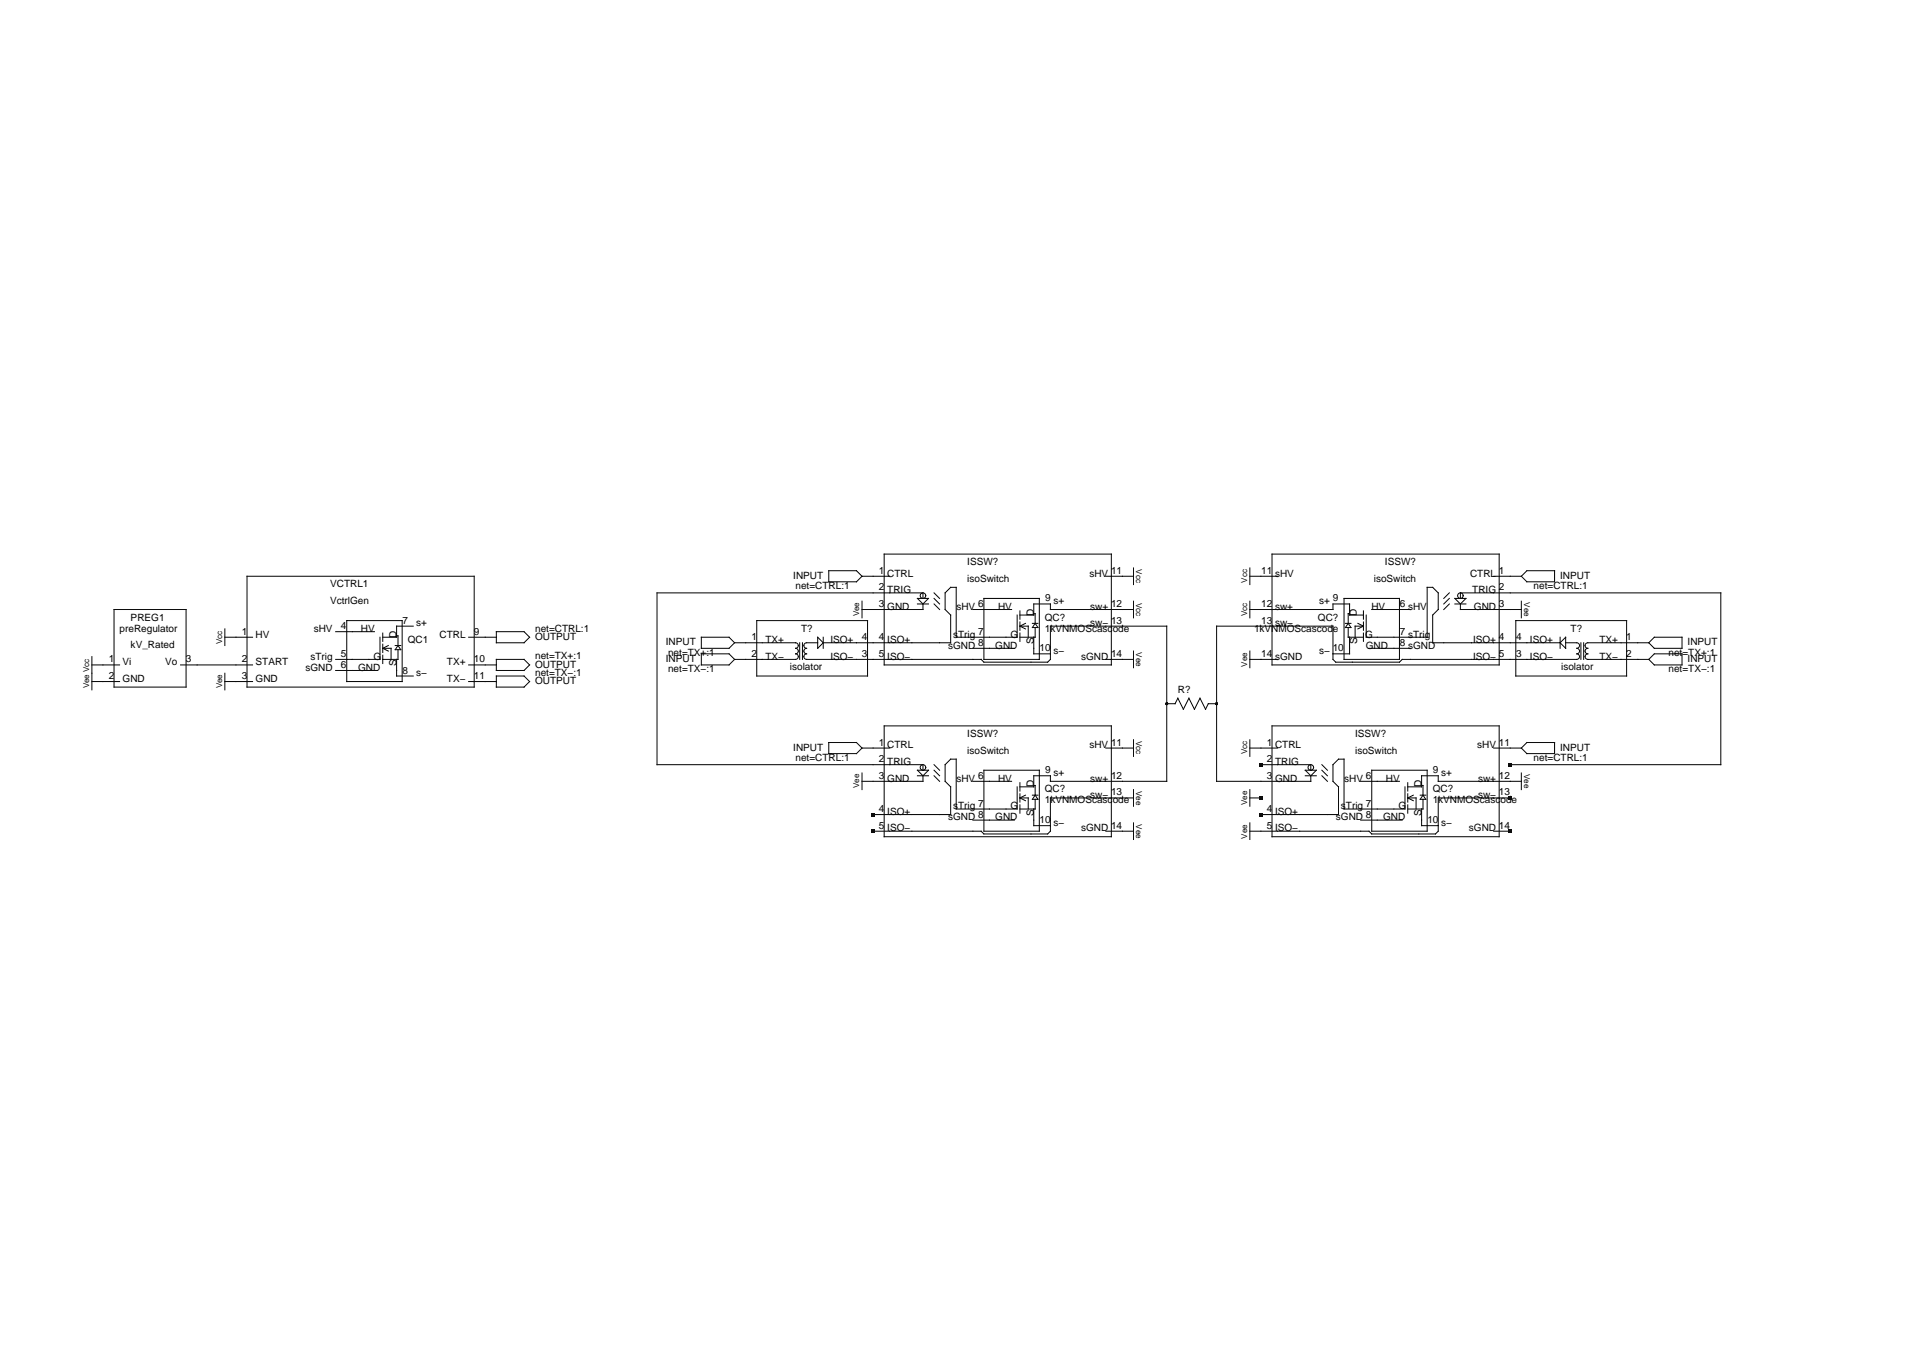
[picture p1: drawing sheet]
<svg xmlns="http://www.w3.org/2000/svg" width="297mm" height="210mm" viewBox="0 0 297 210" stroke-linecap="round" stroke-linejoin="round" font-family="sans-serif">
<g fill="none" stroke="#000" stroke-width=".15">
<path d="M17.7 94.4h11.1v12h-11.1zM34.8 98.7h4.3M34.8 97.4v2.6M38.3 89.3h35.2v17.1h-35.2zM52 97.9h6M53.7 96.1h8.6v9.5h-8.6zM58.9 98.7v3.4h-6.9M59.3 98.1v1.3M59.3 99.8v1.3M61.5 98.5h.2v1.5M64 97h-2.5v1.7h-2.2M72.6 98.7h4.3"/>
<path d="M76.9 97.9h4.3l.9 .8-.9 .9h-4.3zM108.7 98.7h4.3l.8 .9-.8 .8h-4.3zM113.8 99.6h9.5a.43 .43 0 0 1 .4 .4 .43 .43 0 0 1-.4 .4 .43 .43 0 0 1 .4 .5 .43 .43 0 0 1-.4 .4 .43 .43 0 0 1 .4 .4 .43 .43 0 0 1-.4 .4h-9.5M117.3 96.1h17.1v8.6h-17.1zM123.9 99.6v2.5M124.3 99.6v2.5M126.7 99.6h-1.7a.43 .43 0 0 0-.4 .4 .43 .43 0 0 0 .4 .4 .43 .43 0 0 0-.4 .5 .43 .43 0 0 0 .4 .4 .43 .43 0 0 0-.4 .4 .43 .43 0 0 0 .4 .4h27l.5 .5h9.8l.5-.5v-5.1h18v24h-18v-.8h-2.6v1.7h-2.2M126.7 98.7l.9 .9-.9 .8zM127.6 98.7v1.7M128.4 88.4h4.3l.9 .9-.9 .8h-4.3zM133.6 89.3h4.3M133.6 93.1v2.6"/>
<path d="M137 85.8h35.2v17.2h-35.2zM142.2 93.6h1.7M142.2 92.7h1.7l-.9 .9zM143 93.6v.8h-9.4M143 92.7v-.9h-41.2v26.7h41.2v.8M144.7 91.8l.9 .9M144.7 92.7l.9 .9M144.7 93.6l.9 .8M150.7 94.4h6M152.5 92.7h8.5v9.4h-8.5zM157.6 95.3v3.4h-9.4v-7.7h-.9l-.9 .8v2.6l.9 .9v4.3h-19.7M158 97h1.3v1.7"/>
<path d="M158 94.6v1.3M158 96.4v1.2M158 98.1v1.3M158 97l.9 .4M158.9 96.6l-.9 .4M160 96.6h.8M160.2 98.7v2.6h2.6M160.2 95.1h.2v1.5M160.4 97.2v1.5h-2.4M160.4 96.6l.4 .6h-.8zM171.3 89.3h4.3M175.6 94.4h-12.8v-.8h-2.6v1.7h-2.2"/>
<path d="M175.6 88v2.6M175.6 93.1v2.6M193.7 89.3h4.3M193.7 94.4h12.8v-.8h2.6v1.7h2.2M193.7 88v2.6M193.7 93.1v2.6M197.1 85.8h35.2v17.2h-35.2zM208.3 92.7h8.5v9.4h-8.5zM208.5 96.6h.8M208.9 97.2v1.5h2.4M208.9 96.6l.4 .6h-.8zM209.1 98.7v2.6h-2.6"/>
<path d="M209.1 95.1h-.2v1.5M210.4 96.6l.9 .4M211.3 97h-1.3v1.7M211.3 94.6v1.3M211.3 96.4v1.2M211.3 98.1v1.3M211.3 97l-.9 .4M211.7 95.3v3.4h9.4v-7.7h.9l.9 .8v2.6l-.9 .9v4.3h19.7M212.6 94.4h6M224.6 91.8l-.9 .9M224.6 92.7l-.9 .9M224.6 93.6l-.9 .8"/>
<path d="M225.4 93.6h1.7M225.4 92.7h1.7l-.8 .9zM226.3 93.6v.8h9.4M226.3 92.7v-.9h40.3v26.7h-32.6M231.4 89.3h4.3M234.9 96.1h17.1v8.6h-17.1zM235.7 93.1v2.6M236.6 88.4h4.3v1.7h-4.3l-.9-.8zM241.7 98.7v1.7M242.6 99.6h1.7a.43 .43 0 0 1 .4 .4 .43 .43 0 0 1-.4 .4 .43 .43 0 0 1 .4 .5 .43 .43 0 0 1-.4 .4 .43 .43 0 0 1 .4 .4 .43 .43 0 0 1-.4 .4h-27l-.5 .5h-9.8l-.5-.5v-5.1h-18v24h14.6v-.8M242.6 98.7v1.7l-.9-.8zM245 99.6v2.5"/>
<path d="M245.4 99.6v2.5M255.5 99.6h-9.5a.43 .43 0 0 0-.4 .4 .43 .43 0 0 0 .4 .4 .43 .43 0 0 0-.4 .5 .43 .43 0 0 0 .4 .4 .43 .43 0 0 0-.4 .4 .43 .43 0 0 0 .4 .4h9.5M256.3 98.7h4.3v1.7h-4.3l-.8-.8zM14.2 103h4.3M14.2 105.6h4.3M14.2 101.7v5.2M28 103h11.1M34.8 105.6h4.3M34.8 104.3v2.6M52 103.9h6.4M59.3 101.5v1.3M59.3 100.4h1.3v1.7"/>
<path d="M59.3 100.4l.9 .5M60.2 100l-.9 .4M61.2 100h.9M61.5 102.1v2.6h2.5M61.7 100.6v1.5h-2.4M61.7 100l.4 .6h-.9zM72.6 103h4.3M72.6 105.6h4.3M76.9 102.1h4.3l.9 .9-.9 .9h-4.3zM76.9 104.7h4.3l.9 .9-.9 .8h-4.3zM108.7 101.3h4.3l.8 .8-.8 .9h-4.3zM128.4 115h4.3l.9 .9-.9 .8h-4.3z"/>
<path d="M133.6 119.7v2.6M133.6 115.9h4.3M137 112.4h35.2v17.2h-35.2zM142.2 119.3h1.7l-.9 .9zM144.7 118.5l.9 .8M144.7 119.3l.9 .9M150.7 100.4h6.5M152.5 119.3h8.5v9.5h-8.5zM171.3 102.1h4.3M171.3 115.9h4.3M175.6 100.9v2.5M175.6 114.6v2.6"/>
<path d="M180.8 109h1.3M182.5 108.2l.9 1.7 .8-1.7 .9 1.7 .8-1.7 .9 1.7 .4-.9h1.3M182.5 108.2l-.4 .8M193.7 102.1h4.3M193.7 115.9h4.3M193.7 100.9v2.5M193.7 114.6v2.6M195.4 118.5h7.7v.8M197.1 112.4h35.2v17.2h-35.2zM202.2 119.3h1.8l-.9 .9zM204.8 118.5l.9 .8M204.8 119.3l.9 .9"/>
<path d="M212.1 100.4h6.5M212.6 119.3h8.5v9.5h-8.5zM231.4 115.9h4.3M235.7 119.7v2.6M236.6 115h4.3v1.7h-4.3l-.9-.8zM256.3 101.3h4.3v1.7h-4.3l-.8-.9zM142.2 120.2h1.7M143 120.2v.8h-9.4M144.7 120.2l.9 .8M150.7 121h6M150.7 127h6.5M157.6 121.9v3.4h-9.4v-7.7h-.9l-.9 .9v2.5l.9 .9v4.3h-12"/>
<path d="M158 123.6h1.3v1.7M158 121.2v1.3M158 123v1.3M158 124.7v1.3M158 123.6l.9 .4M158.9 123.2l-.9 .4M160 123.2h.8M160.2 125.3v2.6h2.6M160.2 121.7h.2v1.5M160.4 123.8v1.5h-2.4M160.4 123.2l.4 .6h-.8zM171.3 128.8h4.3"/>
<path d="M175.6 122.3v2.6M175.6 127.5v2.5M175.6 123.6h-12.8v5.2l-.5 .4h-9.8l-.5-.4h-16.7M193.7 123.6h1.7M193.7 122.3v2.6M193.7 127.5v2.5M202.2 120.2h1.8M204.8 120.2l.9 .8M210.8 121h6M210.8 127h6.5M217.7 121.9v3.4h-9.4v-7.7h-.9l-.9 .9v2.5l.9 .9v4.3h-12M218.1 123.6h1.3v1.7"/>
<path d="M218.1 121.2v1.3M218.1 123v1.3M218.1 124.7v1.3M218.1 123.6l.9 .4M219 123.2l-.9 .4M220.1 123.2h.8M220.3 125.3v2.6h2.6M220.3 121.7h.2v1.5M220.5 123.8v1.5h-2.4M220.5 123.2l.4 .6h-.8zM231.4 128.8h2.6M234 123.6h-11.1v5.2l-.5 .4h-9.8l-.5-.4h-18.4"/>
<path d="M235.7 121h-12.8v-.8h-2.6v1.7h-2.2"/>
<circle cx="143" cy="92.3" r=".43"/>
<circle cx="226.3" cy="92.3" r=".43"/>
<circle cx="143" cy="118.9" r=".43"/>
<circle cx="203.1" cy="118.9" r=".43"/>
</g>
<g fill="#000">
<path d="M195.1 118.2h.5v.5h-.5zM233.8 118.2h.5v.5h-.5zM135 125.9h.5v.5h-.5zM135 128.5h.5v.5h-.5zM195.1 123.4h.5v.5h-.5zM195.1 125.9h.5v.5h-.5zM233.8 128.5h.5v.5h-.5zM233.8 123.4h.5v.5h-.5z"/>
<circle cx="180.8" cy="109" r=".21"/>
<circle cx="188.5" cy="109" r=".21"/>
</g>
<g font-size="1.6">
<text x="122.9" y="89.7">INPUT</text>
<text x="136.2" y="88.9">1</text>
<text x="137.5" y="89.3">CTRL</text>
<text x="149.9" y="87.6">ISSW?</text>
<text x="168.8" y="89.3">sHV</text>
<text x="172.2" y="88.9">11</text>
<text x="195.4" y="88.9">11</text>
<text x="197.6" y="89.3">sHV</text>
<text x="214.6" y="87.6">ISSW?</text>
<text x="227.8" y="89.3">CTRL</text>
<text x="232.3" y="88.9">1</text>
<text x="241.7" y="89.7">INPUT</text>
<text x="51.2" y="91">VCTRL1</text>
<text x="51.2" y="93.6">VctrlGen</text>
<text x="123.3" y="91.3">net=CTRL:1</text>
<text x="136.2" y="91.5">2</text>
<text x="136.2" y="94">3</text>
<text x="137.5" y="91.9">TRIG</text>
<text x="137.5" y="94.5">GND</text>
<text x="148.2" y="94.5">sHV</text>
<text x="149.9" y="90.1">isoSwitch</text>
<text x="151.6" y="94">6</text>
<text x="154.6" y="94.5">HV</text>
<text x="160.2" y="95.4" transform="rotate(-90 160.2 95.4)">D</text>
<text x="161.9" y="93.2">9</text>
<text x="163.2" y="93.6">s+</text>
<text x="168.9" y="94.5">sw+</text>
<text x="172.2" y="94">12</text>
<text x="195.4" y="94">12</text>
<text x="197.6" y="94.5">sw+</text>
<text x="204.4" y="93.6">s+</text>
<text x="206.5" y="93.2">9</text>
<text x="210.3" y="95.4" transform="rotate(-90 210.3 95.4)">D</text>
<text x="212.5" y="94.5">HV</text>
<text x="212.9" y="90.1">isoSwitch</text>
<text x="216.9" y="94">6</text>
<text x="218.2" y="94.5">sHV</text>
<text x="228.1" y="91.9">TRIG</text>
<text x="228.4" y="94.5">GND</text>
<text x="232.3" y="91.5">2</text>
<text x="232.3" y="94">3</text>
<text x="237.6" y="91.3">net=CTRL:1</text>
<text x="18.5" y="97.9">preRegulator</text>
<text x="20.2" y="100.4">kV_Rated</text>
<text x="20.2" y="96.1">PREG1</text>
<text x="37.5" y="98.3">1</text>
<text x="39.6" y="98.8">HV</text>
<text x="48.6" y="97.9">sHV</text>
<text x="52.8" y="101.8">5</text>
<text x="52.8" y="97.5">4</text>
<text x="55.9" y="97.9">HV</text>
<text x="61.5" y="98.8" transform="rotate(-90 61.5 98.8)">D</text>
<text x="62.4" y="96.6">7</text>
<text x="63.2" y="99.6">QC1</text>
<text x="64.5" y="97">s+</text>
<text x="68.1" y="98.8">CTRL</text>
<text x="73.4" y="98.3">9</text>
<text x="82.9" y="97.9">net=CTRL:1</text>
<text x="82.9" y="99.1">OUTPUT</text>
<text x="103.2" y="100">INPUT</text>
<text x="103.5" y="101.6">net=TX+:1</text>
<text x="116.4" y="99.2">1</text>
<text x="116.4" y="101.8">2</text>
<text x="118.6" y="99.6">TX+</text>
<text x="124.1" y="97.9">T?</text>
<text x="128.7" y="99.6">ISO+</text>
<text x="133.5" y="99.2">4</text>
<text x="133.5" y="101.8">3</text>
<text x="136.2" y="99.2">4</text>
<text x="136.2" y="101.8">5</text>
<text x="137.5" y="99.6">ISO+</text>
<text x="146.9" y="100.5">sGND</text>
<text x="147.7" y="98.8">sTrig</text>
<text x="151.6" y="100">8</text>
<text x="151.6" y="98.3">7</text>
<text x="154.2" y="100.5">GND</text>
<text x="156.6" y="98.8">G</text>
<text x="160.2" y="99.7" transform="rotate(-90 160.2 99.7)">S</text>
<text x="161.1" y="100.9">10</text>
<text x="161.9" y="96.1">QC?</text>
<text x="161.9" y="97.9">1kVNMOScascode</text>
<text x="163.2" y="101.3">s−</text>
<text x="168.9" y="97">sw−</text>
<text x="172.2" y="101.8">14</text>
<text x="172.2" y="96.6">13</text>
<text x="194.3" y="97.9">1kVNMOScascode</text>
<text x="195.4" y="101.8">14</text>
<text x="195.4" y="96.6">13</text>
<text x="197.6" y="97">sw−</text>
<text x="204.2" y="96.1">QC?</text>
<text x="204.4" y="101.3">s−</text>
<text x="206.5" y="100.9">10</text>
<text x="210.3" y="99.7" transform="rotate(-90 210.3 99.7)">S</text>
<text x="211.5" y="98.8">G</text>
<text x="211.6" y="100.5">GND</text>
<text x="216.9" y="98.3">7</text>
<text x="216.9" y="100">8</text>
<text x="218.2" y="98.8">sTrig</text>
<text x="218.2" y="100.5">sGND</text>
<text x="228.2" y="99.6">ISO+</text>
<text x="232.3" y="99.2">4</text>
<text x="232.3" y="101.8">5</text>
<text x="234.9" y="99.2">4</text>
<text x="234.9" y="101.8">3</text>
<text x="237.1" y="99.6">ISO+</text>
<text x="243.4" y="97.9">T?</text>
<text x="247.8" y="99.6">TX+</text>
<text x="252" y="99.2">1</text>
<text x="252" y="101.8">2</text>
<text x="258.5" y="101.6">net=TX+:1</text>
<text x="261.5" y="100">INPUT</text>
<text x="16.9" y="102.6">1</text>
<text x="16.9" y="105.2">2</text>
<text x="19" y="103">Vi</text>
<text x="19" y="105.6">GND</text>
<text x="25.6" y="103">Vo</text>
<text x="28.8" y="102.6">3</text>
<text x="37.5" y="102.6">2</text>
<text x="37.5" y="105.2">3</text>
<text x="39.6" y="103">START</text>
<text x="39.6" y="105.6">GND</text>
<text x="47.3" y="103.9">sGND</text>
<text x="48.1" y="102.2">sTrig</text>
<text x="52.8" y="103.5">6</text>
<text x="55.5" y="103.9">GND</text>
<text x="57.8" y="102.2">G</text>
<text x="61.5" y="103.2" transform="rotate(-90 61.5 103.2)">S</text>
<text x="62.4" y="104.3">8</text>
<text x="64.5" y="104.8">s−</text>
<text x="69.3" y="103">TX+</text>
<text x="69.3" y="105.6">TX−</text>
<text x="73.4" y="102.6">10</text>
<text x="73.4" y="105.2">11</text>
<text x="82.9" y="102.1">net=TX+:1</text>
<text x="82.9" y="103.4">OUTPUT</text>
<text x="82.9" y="104.7">net=TX−:1</text>
<text x="82.9" y="106">OUTPUT</text>
<text x="103.2" y="102.6">INPUT</text>
<text x="103.5" y="104.1">net=TX−:1</text>
<text x="118.6" y="102.2">TX−</text>
<text x="122.4" y="103.9">isolator</text>
<text x="128.7" y="102.2">ISO−</text>
<text x="137.5" y="102.2">ISO−</text>
<text x="167.5" y="102.2">sGND</text>
<text x="182.5" y="107.3">R?</text>
<text x="197.6" y="102.2">sGND</text>
<text x="228.2" y="102.2">ISO−</text>
<text x="237.1" y="102.2">ISO−</text>
<text x="241.9" y="103.9">isolator</text>
<text x="247.8" y="102.2">TX−</text>
<text x="258.5" y="104.1">net=TX−:1</text>
<text x="261.5" y="102.6">INPUT</text>
<text x="122.9" y="116.3">INPUT</text>
<text x="123.3" y="117.9">net=CTRL:1</text>
<text x="136.2" y="118.1">2</text>
<text x="136.2" y="115.5">1</text>
<text x="137.5" y="118.5">TRIG</text>
<text x="137.5" y="115.9">CTRL</text>
<text x="149.9" y="114.2">ISSW?</text>
<text x="149.9" y="116.7">isoSwitch</text>
<text x="161.9" y="119.8">9</text>
<text x="168.8" y="115.9">sHV</text>
<text x="172.2" y="115.5">11</text>
<text x="196.3" y="118.1">2</text>
<text x="196.3" y="115.5">1</text>
<text x="197.6" y="118.5">TRIG</text>
<text x="197.6" y="115.9">CTRL</text>
<text x="210" y="114.2">ISSW?</text>
<text x="210" y="116.7">isoSwitch</text>
<text x="222" y="119.8">9</text>
<text x="228.9" y="115.9">sHV</text>
<text x="232.3" y="115.5">11</text>
<text x="237.6" y="117.9">net=CTRL:1</text>
<text x="241.7" y="116.3">INPUT</text>
<text x="136.2" y="120.6">3</text>
<text x="136.2" y="125.8">4</text>
<text x="137.5" y="121.1">GND</text>
<text x="147.7" y="125.4">sTrig</text>
<text x="148.2" y="121.1">sHV</text>
<text x="151.6" y="124.9">7</text>
<text x="151.6" y="120.6">6</text>
<text x="154.6" y="121.1">HV</text>
<text x="156.6" y="125.4">G</text>
<text x="160.2" y="122" transform="rotate(-90 160.2 122)">D</text>
<text x="161.9" y="122.8">QC?</text>
<text x="161.9" y="124.5">1kVNMOScascode</text>
<text x="163.2" y="120.2">s+</text>
<text x="168.9" y="121.1">sw+</text>
<text x="168.9" y="123.7">sw−</text>
<text x="172.2" y="120.6">12</text>
<text x="172.2" y="123.2">13</text>
<text x="196.3" y="120.6">3</text>
<text x="196.3" y="125.8">4</text>
<text x="197.6" y="121.1">GND</text>
<text x="207.8" y="125.4">sTrig</text>
<text x="208.3" y="121.1">sHV</text>
<text x="211.7" y="124.9">7</text>
<text x="211.7" y="120.6">6</text>
<text x="214.7" y="121.1">HV</text>
<text x="216.7" y="125.4">G</text>
<text x="220.3" y="122" transform="rotate(-90 220.3 122)">D</text>
<text x="222" y="122.8">QC?</text>
<text x="222" y="124.5">1kVNMOScascode</text>
<text x="223.3" y="120.2">s+</text>
<text x="229" y="121.1">sw+</text>
<text x="229" y="123.7">sw−</text>
<text x="232.3" y="120.6">12</text>
<text x="232.3" y="123.2">13</text>
<text x="136.2" y="128.4">5</text>
<text x="137.5" y="126.2">ISO+</text>
<text x="137.5" y="128.8">ISO−</text>
<text x="146.9" y="127.1">sGND</text>
<text x="151.6" y="126.7">8</text>
<text x="154.2" y="127.1">GND</text>
<text x="160.2" y="126.4" transform="rotate(-90 160.2 126.4)">S</text>
<text x="161.1" y="127.5">10</text>
<text x="163.2" y="127.9">s−</text>
<text x="167.5" y="128.8">sGND</text>
<text x="172.2" y="128.4">14</text>
<text x="196.3" y="128.4">5</text>
<text x="197.6" y="126.2">ISO+</text>
<text x="197.6" y="128.8">ISO−</text>
<text x="207" y="127.1">sGND</text>
<text x="211.7" y="126.7">8</text>
<text x="214.3" y="127.1">GND</text>
<text x="220.3" y="126.4" transform="rotate(-90 220.3 126.4)">S</text>
<text x="221.2" y="127.5">10</text>
<text x="223.3" y="127.9">s−</text>
<text x="227.6" y="128.8">sGND</text>
<text x="232.3" y="128.4">14</text>
</g>
<g font-size="1.2">
<text x="176.1" y="88.2" transform="rotate(90 176.1 88.2)">Vcc</text>
<text x="133.1" y="95.5" transform="rotate(-90 133.1 95.5)">Vee</text>
<text x="176.1" y="93.3" transform="rotate(90 176.1 93.3)">Vcc</text>
<text x="193.2" y="95.4" transform="rotate(-90 193.2 95.4)">Vcc</text>
<text x="193.2" y="90.3" transform="rotate(-90 193.2 90.3)">Vcc</text>
<text x="236.2" y="93.3" transform="rotate(90 236.2 93.3)">Vee</text>
<text x="34.4" y="99.8" transform="rotate(-90 34.4 99.8)">Vcc</text>
<text x="176.1" y="101.1" transform="rotate(90 176.1 101.1)">Vee</text>
<text x="13.8" y="106.7" transform="rotate(-90 13.8 106.7)">Vee Vcc</text>
<text x="34.4" y="106.7" transform="rotate(-90 34.4 106.7)">Vee</text>
<text x="193.2" y="103.3" transform="rotate(-90 193.2 103.3)">Vee</text>
<text x="176.1" y="114.8" transform="rotate(90 176.1 114.8)">Vcc</text>
<text x="193.2" y="116.9" transform="rotate(-90 193.2 116.9)">Vcc</text>
<text x="236.2" y="119.9" transform="rotate(90 236.2 119.9)">Vee</text>
<text x="133.1" y="122.1" transform="rotate(-90 133.1 122.1)">Vee</text>
<text x="176.1" y="122.5" transform="rotate(90 176.1 122.5)">Vee</text>
<text x="193.2" y="124.7" transform="rotate(-90 193.2 124.7)">Vee</text>
<text x="176.1" y="127.7" transform="rotate(90 176.1 127.7)">Vee</text>
<text x="193.2" y="129.9" transform="rotate(-90 193.2 129.9)">Vee</text>
</g>
</svg>
